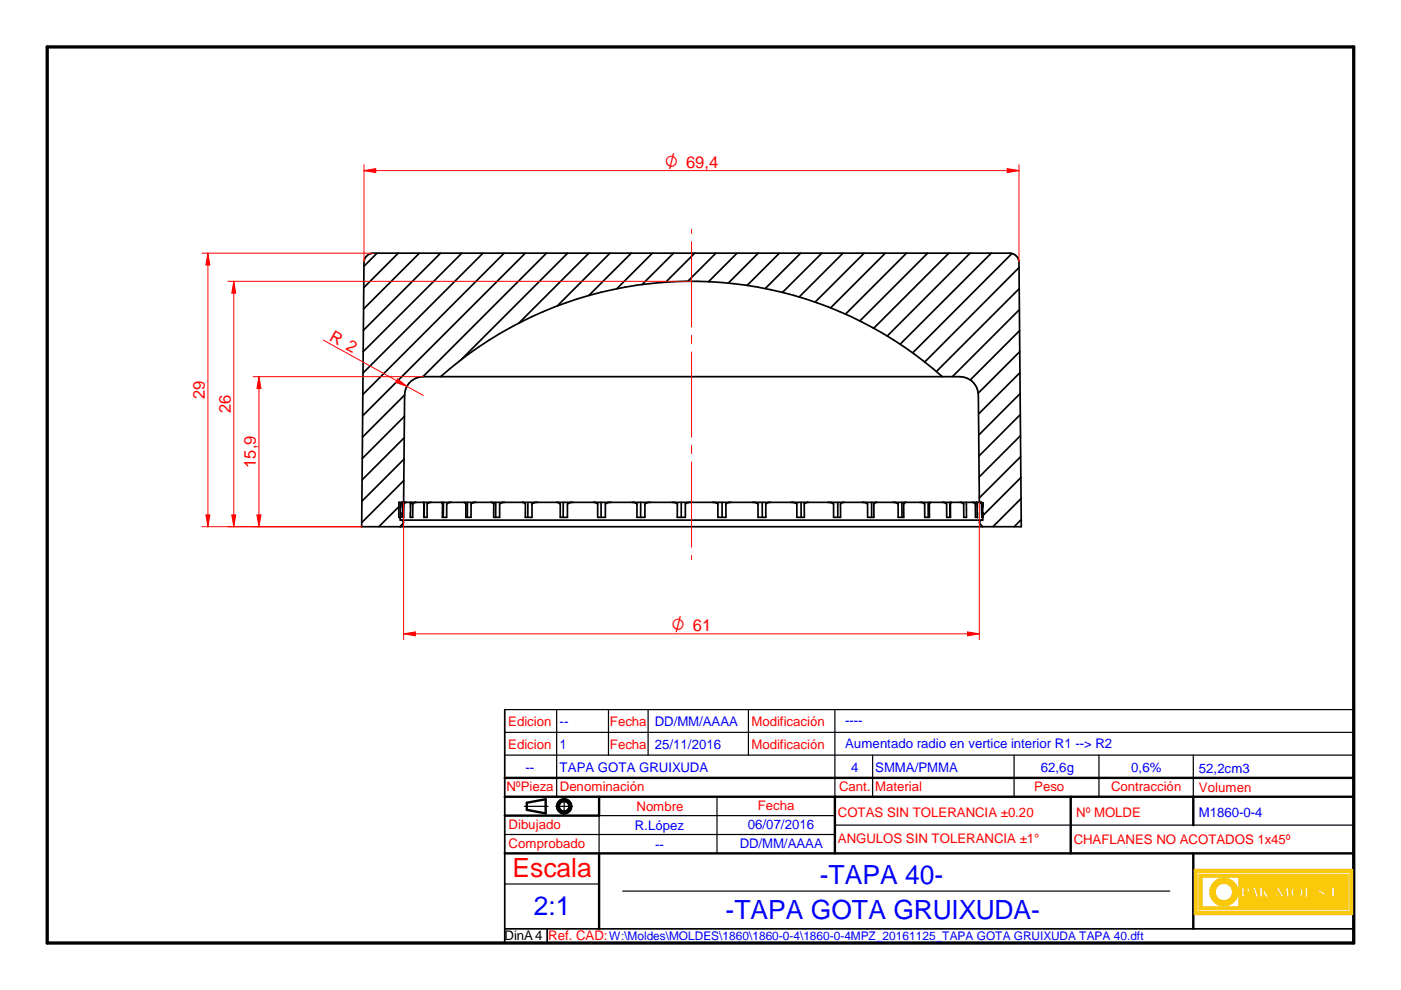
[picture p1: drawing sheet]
<svg xmlns="http://www.w3.org/2000/svg" width="297mm" height="210mm" viewBox="0 0 297 210" stroke-linecap="round" stroke-linejoin="round" font-family="sans-serif">
<path d="M10 9.9h277v190h-277z" fill="none" stroke="#000" stroke-width=".7"/>
<g fill="none" stroke="#000" stroke-width=".51">
<path d="M107 172.9h20M107 164.9h180M107 168.9h180M111.7 170.2v1.5M115.7 169.5v3M227 168.9v12M107 180.9h180M253 180.9v16"/>
<circle cx="119.6" cy="171" r="1.13"/>
<circle cx="119.6" cy="171" r="1.5"/>
</g>
<path d="M107 150.5v49.4h180v-49.4M107 196.9h180M116 196.9v3" fill="none" stroke="#000" stroke-width=".36"/>
<g fill="none" stroke="#000" stroke-width=".25">
<path d="M118 150.5v18.4M107 176.9h70M111.2 171h5M117.9 171h3.5M119.6 169.2v3.5M127 172.9v8M152 168.9v12M185 160.1v8.8M215 160.1v8.8M233 160.1v8.8M253 160.1v8.8M107 187.4h20"/>
<path d="M132 188.9h116"/>
</g>
<g fill="#faca0a">
<path d="M253.3 184.4v9.5h33.4v-9.5zM253.8 184.9h32.4v8.5h-32.4z" fill-rule="evenodd"/>
<path d="M254.3 185.4v7.4h31.4v-7.4zM281.2 190a.29 .29 0 0 1 .5 0 .29 .29 0 0 1-.5 0zM282.3 188.1h.7v2h.9v.2h-1.6zM284.1 190a.3 .3 0 0 1 .6 0 .3 .3 0 0 1-.6 0zM254.8 185.9h7.9v6.4h-7.9zM263.2 188.1h1.2a.66 .66 0 0 1 .6 .8 .66 .66 0 0 1-.9 .5h-.3v.9h-.6zM265.7 188.1h.5l.7 2.2h-.7l-.1-.5h-.7l-.1 .5h-.3zM267 188.1h.7v1l.8-1h.3l-.6 .7 .8 1.5h-.7l-.5-1-.1 1h-.7zM269.2 189h.8v.3h-.8zM270.8 188.1h.4l.7 1.4 .9-1.4h.3l.3 2.2h-.7v-1.4l-.8 1.4h-.3l-.6-1.3-.2 1.3h-.4zM274.1 188.3a1.28 1.28 0 0 1 1.9 .1 1.28 1.28 0 0 1-.3 1.8 1.27 1.27 0 0 1-1.7-.2 1.27 1.27 0 0 1 .1-1.7zM276.6 188.1h.7v2h.9v.2h-1.6zM279.6 188.2a.79 .79 0 0 1 1.3 .5l-.3 .1a.4 .4 0 0 0-.3-.6 .4 .4 0 0 0-.4 .4l.1 .1a.9 .9 0 0 1 .9 .5 .9 .9 0 0 1-.1 .9 .83 .83 0 0 1-.9 .2 .83 .83 0 0 1-.5-.7l.3-.1a.42 .42 0 0 0 .2 .6 .42 .42 0 0 0 .6-.4l-.1-.1a.93 .93 0 0 1-.9-1.2z" fill-rule="evenodd"/>
</g>
<path d="M263.2 188.1h1.2a.66 .66 0 0 1 .6 .8 .66 .66 0 0 1-.9 .5h-.3v.9h-.6zM265.7 188.1h.5l.7 2.2h-.7l-.1-.5h-.7l-.1 .5h-.3zM267 188.1h.7v1l.8-1h.3l-.6 .7 .8 1.5h-.7l-.5-1-.1 1h-.7zM270.8 188.1h.4l.7 1.4 .9-1.4h.3l.3 2.2h-.7v-1.4l-.8 1.4h-.3l-.6-1.3-.2 1.3h-.4zM274.1 188.3a1.28 1.28 0 0 1 1.9 .1 1.28 1.28 0 0 1-.3 1.8 1.27 1.27 0 0 1-1.7-.2 1.27 1.27 0 0 1 .1-1.7zM280.2 188h.1M280.2 188l-.6 .2-.2 .5M280.2 188l.6 .3 .1 .4-.3 .1a.4 .4 0 0 0-.3-.6 .4 .4 0 0 0-.4 .4l.3 .2" fill="none" stroke="#faca0a" stroke-width=".36"/>
<circle cx="280.2" cy="188.8" r=".18" fill="#faca0a"/>
<path d="M280.2 188.8a.78 .78 0 0 1 .8 .5 .78 .78 0 0 1-.2 .8" fill="none" stroke="#faca0a" stroke-width=".36"/>
<circle cx="280.8" cy="190.1" r=".18" fill="#faca0a"/>
<path d="M280.8 190.1a.85 .85 0 0 1-.9 .2 .85 .85 0 0 1-.5-.7l.3-.1v.4l.4 .3" fill="none" stroke="#faca0a" stroke-width=".36"/>
<circle cx="280.1" cy="190.2" r=".18" fill="#faca0a"/>
<path d="M280.5 189.9l-.4 .3" fill="none" stroke="#faca0a" stroke-width=".36"/>
<circle cx="280.5" cy="189.9" r=".18" fill="#faca0a"/>
<path d="M279.4 188.7l.2 .5 .9 .7" fill="none" stroke="#faca0a" stroke-width=".36"/>
<path d="M257.6 186.9a2.91 2.91 0 0 1 3-.4 2.91 2.91 0 0 1 1.8 2.5h-1a1.89 1.89 0 0 0-2.9-1.5 1.89 1.89 0 0 0 0 3.2 1.89 1.89 0 0 0 2.9-1.4h1a2.91 2.91 0 0 1-4.2 2.4 2.91 2.91 0 0 1-.6-4.8z" fill-rule="evenodd" fill="#faca0a"/>
<path d="M257.6 186.9a2.91 2.91 0 0 1 3-.4 2.91 2.91 0 0 1 1.8 2.5h-1a1.89 1.89 0 0 0-2.9-1.5 1.89 1.89 0 0 0 0 3.2 1.89 1.89 0 0 0 2.9-1.4h1a2.91 2.91 0 0 1-4.2 2.4 2.91 2.91 0 0 1-.6-4.8z" fill="none" stroke="#faca0a" stroke-width=".36"/>
<path d="M263.8 188.3a.45 .45 0 0 1 .5 .4 .45 .45 0 0 1-.5 .5z" fill-rule="evenodd" fill="#faca0a"/>
<path d="M263.8 188.3a.45 .45 0 0 1 .5 .4 .45 .45 0 0 1-.5 .5z" fill="none" stroke="#faca0a" stroke-width=".36"/>
<path d="M265.7 188.6l.3 1h-.5z" fill="#faca0a"/>
<path d="M265.7 188.6l.3 1h-.5z" fill="none" stroke="#faca0a" stroke-width=".36"/>
<path d="M274.6 188.4a.9 .9 0 0 1 1.1 .5 .9 .9 0 0 1-.4 1.2 .86 .86 0 0 1-1-.4 .86 .86 0 0 1 .1-1.1z" fill-rule="evenodd" fill="#faca0a"/>
<g fill="none" stroke="#faca0a" stroke-width=".36">
<path d="M253.3 184.4h33.4v9.5h-33.4zM253.8 184.9h32.4v8.5h-32.4zM254.3 185.4h31.4v7.4h-31.4zM254.8 185.9h7.9v6.4h-7.9zM269.2 189h.8v.3h-.8zM274.6 188.4a.9 .9 0 0 1 1.1 .5 .9 .9 0 0 1-.4 1.2 .86 .86 0 0 1-1-.4 .86 .86 0 0 1 .1-1.1zM276.6 188.1h.7v2h.9v.2h-1.6zM282.3 188.1h.7v2h.9v.2h-1.6z"/>
<circle cx="281.4" cy="190" r=".29"/>
<circle cx="284.4" cy="190" r=".29"/>
</g>
<path d="M107 155.3h180M107 150.5h180M129 150.5v9.6M137.4 150.5v9.6M158.7 150.5v9.6M177 150.5v18.4M107 160.1h180M127 172.9h50M177 174.9h110" fill="none" stroke="#000" stroke-width=".25"/>
<path d="M111.7 171.7l4 .8M115.7 169.5l-4 .7M127 168.9v4M177 168.9v12M253 168.9v6M127 180.9v16" fill="none" stroke="#000" stroke-width=".51"/>
<g fill="none" stroke="#000" stroke-width=".36">
<path d="M77.8 54.3l.6-.5 .8-.1h134.9a1.99 1.99 0 0 1 1.9 1.9l.5 56.1h-139.8l.5-56.1a1.87 1.87 0 0 1 .6-1.3zM79.9 53.7l-2.7 2.8M84.4 53.7l-7.3 7.3M88.9 53.7l-11.8 11.8M93.4 53.7l-16.4 16.3M97.9 53.7l-20.9 20.9M102.4 53.7l-25.4 25.4M106.9 53.7l-30 29.9M111.4 53.7l-34.5 34.5M115.9 53.7l-26.2 26.2M120.4 53.7l-22.7 22.6M124.8 53.7l-14.8 14.8"/>
<path d="M129.3 53.7l-11.2 11.2M133.8 53.7l-9 9M138.3 53.7l-7.5 7.5M142.8 53.7l-6.7 6.6M147.3 53.7l-6.2 6.1M151.8 53.7l-6 5.9M156.3 53.7l-6.1 6M160.8 53.7l-6.4 6.3M165.2 53.7l-6.8 6.8M169.8 53.7l-7.6 7.5M174.2 53.7l-8.3 8.3M178.7 53.7l-9.3 9.3"/>
<path d="M183.2 53.7l-10.4 10.4M187.7 53.7l-11.6 11.6M192.2 53.7l-12.9 12.9M196.7 53.7l-14.4 14.4M201.2 53.7l-16 15.9M205.7 53.7l-17.6 17.5M210.2 53.7l-19.4 19.3M214.6 53.7l-21.1 21.1M216 56.7l-19.9 20.1M93.4 79.9a80 80 0 0 1 106.4 0M216.1 61.2l-17.6 17.6M216.1 65.7l-14.2 14.2"/>
<path d="M216.2 70.1l-10.5 10.5M216.2 74.5l-8.8 8.9M216.3 79l-8.8 8.8M85.7 97.3l-9 9M85.7 92.8l-8.9 8.9M85.7 88.3l-8.9 8.9M85.8 83.8l-8.9 8.9M216.3 83.5l-8.8 8.7M216.3 87.9l-8.7 8.8M216.4 92.4l-8.8 8.7M216.4 96.8l-8.8 8.8M84.6 107.4l-4.3 4.3"/>
<path d="M84.6 106.5h123.4l.3 .4 .1 3.4h-123.5v-.6h-.3zM85.1 110.3a.47 .47 0 0 1 .4 .2 .47 .47 0 0 1-.1 .5M85.3 106.5l-.2 .1-.2 .3v2.8M85.4 111.1l-.6 .6M85.4 111l-.5 .7M85.6 106.4l-.1 .1M85.6 101.9l-8.9 8.9M86 106.5l-.4 .3v2.9h-.3l.1-3 .2-.2 .2-22.7a4 4 0 0 1 3.9-3.9h113.8a3.9 3.9 0 0 1 3.9 3.9l.2 22.7M87.1 106.5l-.1 3.2h.5v-2.8l.1-.2 .4-.2M89.8 106.5v3.2h.7l.1-2.8 .1-.2 .5-.2M90 106.5l-.1 3.2M93.6 106.5l.2 .4v2.8h.9v-2.8l.2-.2 .5-.2"/>
<path d="M94 106.5v3.2M98.4 106.5l.2 .1 .2 .3v2.8h1.1v-2.8l.2-.2 .5-.2M99.1 106.5v3.2M104.3 106.5l.4 .4v2.8h1.2l.1-2.9 .8-.3M105.1 106.5v3.2M110.9 106.5l.5 .4v2.8h1.4v-2.8l.2-.2 .7-.2M111.9 106.5v3.2M118.2 106.5l.4 .2 .2 .2v2.8h1.5v-2.8l.2-.2 .7-.2M119.4 106.5v3.2M126 106.5l.6 .2 .1 .2v2.8h1.7v-2.9l.8-.3M127.4 106.5v3.2M134.3 106.5l.4 .1 .4 .3-.1 2.8h1.7l.1-2.9 .8-.3"/>
<path d="M135.8 106.5v3.2M142.8 106.5l.8 .3v2.9h1.7v-2.9l.9-.3M144.4 106.5v3.2M151.3 106.5l.9 .3v2.9h1.7v-2.8l.2-.2 .6-.2M153.1 106.5v3.2M159.8 106.5l.9 .3v2.9h1.7v-2.8l.2-.2 .5-.2M161.6 106.5v3.2M168 106.5l.7 .2 .2 .2v2.8h1.6v-2.8l.2-.2 .5-.2M169.8 106.5l.1 3.2M175.8 106.5l.7 .2 .2 .2v2.8h1.5v-2.8l.1-.2 .5-.2M177.6 106.5v3.2M183.1 106.5l.8 .3 .1 2.9h1.3v-2.8l.5-.4"/>
<path d="M184.8 106.5v3.2M189.6 106.5l.8 .3v2.9h1.2v-2.9l.4-.3M191.2 106.5v3.2M191.7 106.7h.1M195.3 106.5l.6 .2 .1 .2 .1 2.8h1l-.1-2.9 .3-.3M196.8 106.5v3.2M200 106.5l.5 .2 .2 .2v2.8h.8v-2.8l.1-.4M201.4 106.5v3.2M201.5 106.7h.1M203.7 106.5l.5 .2 .1 .2v2.8h.6v-3.2M206.3 106.5l.5 .3v2.9h.4v-2.9l-.2-.3M207.7 106.5l.4 .3 .2 2.9-.2-3.1"/>
<path d="M207.9 106.5l.2 .1M208 106.7h.1M208.1 110.3a.47 .47 0 0 0-.4 .2 .47 .47 0 0 0 .1 .5l.5 .7M216.4 101.3l-8 8M216.5 105.7l-6 6M216.5 110.2l-1.5 1.5"/>
</g>
<g fill="#000">
<circle cx="84.9" cy="109.7" r=".18"/>
<circle cx="87.1" cy="106.5" r=".18"/>
<circle cx="89.8" cy="106.5" r=".18"/>
</g>
<g fill="none" stroke="#000" stroke-width=".21">
<path d="M85.2 108.6v1.1M85.2 106.5v1.1M85.3 109.7h.1M87 108.6v1.1M87 106.5v1.1M207.2 109.7h.1M207.3 106.5v1.1M207.3 109.7h.1M207.3 108.6v1.1M207.9 106.5h.2M208.3 109.7h.1M208.3 106.5h.2v1.1"/>
<path d="M208.5 108.6l-.1 1.1"/>
</g>
<path d="M77.2 36.2l2.5-.4v.8zM146.6 48.6v.9M146.6 51.3v18M146.6 71.1v1.7M146.6 74.6v18.1M146.6 94.4v1.8M146.6 98v18M146.6 117.8v.9" fill="none" stroke="#f00" stroke-width=".21"/>
<path d="M77.2 36.2l2.5-.4v.8z" fill="#f00"/>
<path d="M213.5 35.8l2.5 .4-2.5 .4z" fill="none" stroke="#f00" stroke-width=".21"/>
<path d="M213.5 35.8l2.5 .4-2.5 .4z" fill="#f00"/>
<path d="M77.2 34.9v20.7M77.2 36.2h138.8M216 34.9v20.7M43.7 109.2h.8l-.4 2.5z" fill="none" stroke="#f00" stroke-width=".21"/>
<path d="M43.7 109.2h.8l-.4 2.5z" fill="#f00"/>
<path d="M44.1 53.7l.4 2.5h-.8z" fill="none" stroke="#f00" stroke-width=".21"/>
<path d="M44.1 53.7l.4 2.5h-.8z" fill="#f00"/>
<path d="M42.8 53.7h36.4M44.1 53.7v58M42.8 111.7h33.9M54.5 109.2h.8l-.4 2.5z" fill="none" stroke="#f00" stroke-width=".21"/>
<path d="M54.5 109.2h.8l-.4 2.5z" fill="#f00"/>
<path d="M54.9 79.9l.4 2.5h-.8z" fill="none" stroke="#f00" stroke-width=".21"/>
<path d="M54.9 79.9l.4 2.5h-.8z" fill="#f00"/>
<path d="M53.7 79.9h36M54.9 79.9v31.8M49.1 109.2h.9l-.4 2.5zM53.7 111.7h23" fill="none" stroke="#f00" stroke-width=".21"/>
<path d="M49.1 109.2h.9l-.4 2.5z" fill="#f00"/>
<path d="M49.6 59.6l.4 2.5h-.9z" fill="none" stroke="#f00" stroke-width=".21"/>
<path d="M49.6 59.6l.4 2.5h-.9z" fill="#f00"/>
<path d="M48.3 59.6h98.3M49.6 59.6v52.1M48.3 111.7h28.4M85.6 134.4l2.5-.4v.8z" fill="none" stroke="#f00" stroke-width=".21"/>
<path d="M85.6 134.4l2.5-.4v.8z" fill="#f00"/>
<path d="M205.1 134l2.5 .4-2.5 .4z" fill="none" stroke="#f00" stroke-width=".21"/>
<path d="M205.1 134l2.5 .4-2.5 .4z" fill="#f00"/>
<path d="M84.3 80.3l2 1.6-2.4-.8zM85.6 106.5v29.1M207.6 106.5v29.1M85.6 134.4h122" fill="none" stroke="#f00" stroke-width=".21"/>
<path d="M84.3 80.3l2 1.6-2.4-.8z" fill="#f00"/>
<path d="M68.6 72.1l21.1 11.7" fill="none" stroke="#f00" stroke-width=".21"/>
<text font-size="5.6" fill="#f00" x="108.7" y="186">Escala</text>
<g font-size="5.6" fill="#00f">
<text x="173.8" y="187.3">-TAPA 40-</text>
<text x="113.2" y="194.1">2:1</text>
<text x="153.8" y="194.9">-TAPA GOTA GRUIXUDA-</text>
</g>
<g font-size="3.9" fill="#f00">
<text x="140.9" y="35.6">O 69,4</text>
<text x="142.4" y="133.8">O 61</text>
</g>
<g font-size="3.5" fill="#f00">
<text x="69.7" y="72" transform="rotate(29 69.7 72)">R 2</text>
<text x="43.5" y="84.6" transform="rotate(-90 43.5 84.6)">29</text>
<text x="48.9" y="87.6" transform="rotate(-90 48.9 87.6)">26</text>
<text x="54.3" y="99.2" transform="rotate(-90 54.3 99.2)">15,9</text>
</g>
<g font-size="2.8" fill="#f00">
<text x="107.8" y="154">Edicion</text>
<text x="129.3" y="154">Fecha</text>
<text x="159.3" y="153.9">Modificación</text>
<text x="107.8" y="158.9">Edicion</text>
<text x="129.3" y="158.9">Fecha</text>
<text x="159.3" y="158.7">Modificación</text>
<text x="107.4" y="167.7">NºPieza</text>
<text x="118.7" y="167.7">Denominación</text>
<text x="177.9" y="167.7">Cant.</text>
<text x="185.6" y="167.7">Material</text>
<text x="219.3" y="167.7">Peso</text>
<text x="235.6" y="167.7">Contracción</text>
<text x="254.2" y="167.9">Volumen</text>
<text x="135" y="172">Nombre</text>
<text x="160.7" y="171.7">Fecha</text>
<text x="177.6" y="173.2">COTAS SIN TOLERANCIA ±0.20</text>
<text x="228.2" y="173.3">Nº MOLDE</text>
<text x="107.8" y="179.8">Comprobado</text>
<text x="107.8" y="175.9">Dibujado</text>
<text x="177.6" y="178.7">ANGULOS SIN TOLERANCIA ±1°</text>
<text x="227.6" y="178.9">CHAFLANES NO ACOTADOS 1x45º</text>
<text x="116.2" y="199.3">Ref. CAD:W:\Moldes\MOLDES\1860\1860-0-4\1860-0-4MPZ_20161125_TAPA GOTA GRUIXUDA TAPA 40.dft</text>
</g>
<g font-size="2.8" fill="#00f">
<text x="118.7" y="154">--</text>
<text x="138.8" y="154">DD/MM/AAAA</text>
<text x="179.2" y="153.8">----</text>
<text x="118.7" y="158.9">1</text>
<text x="138.8" y="158.9">25/11/2016</text>
<text x="179.2" y="158.6">Aumentado radio en vertice interior R1 --&gt; R2</text>
<text x="111.4" y="163.7">--</text>
<text x="118.7" y="163.7">TAPA GOTA GRUIXUDA</text>
<text x="180.4" y="163.7">4</text>
<text x="185.6" y="163.7">SMMA/PMMA</text>
<text x="220.7" y="163.7">62,6g</text>
<text x="239.9" y="163.7">0,6%</text>
<text x="254.2" y="163.8">52,2cm3</text>
<text x="254.2" y="173.2">M1860-0-4</text>
<text x="134.6" y="175.9">R.López</text>
<text x="138.9" y="179.9">--</text>
<text x="156.8" y="179.8">DD/MM/AAAA</text>
<text x="158.6" y="175.8">06/07/2016</text>
</g>
<text font-size="2.8" x="107" y="199.4">DinA4</text>
</svg>
